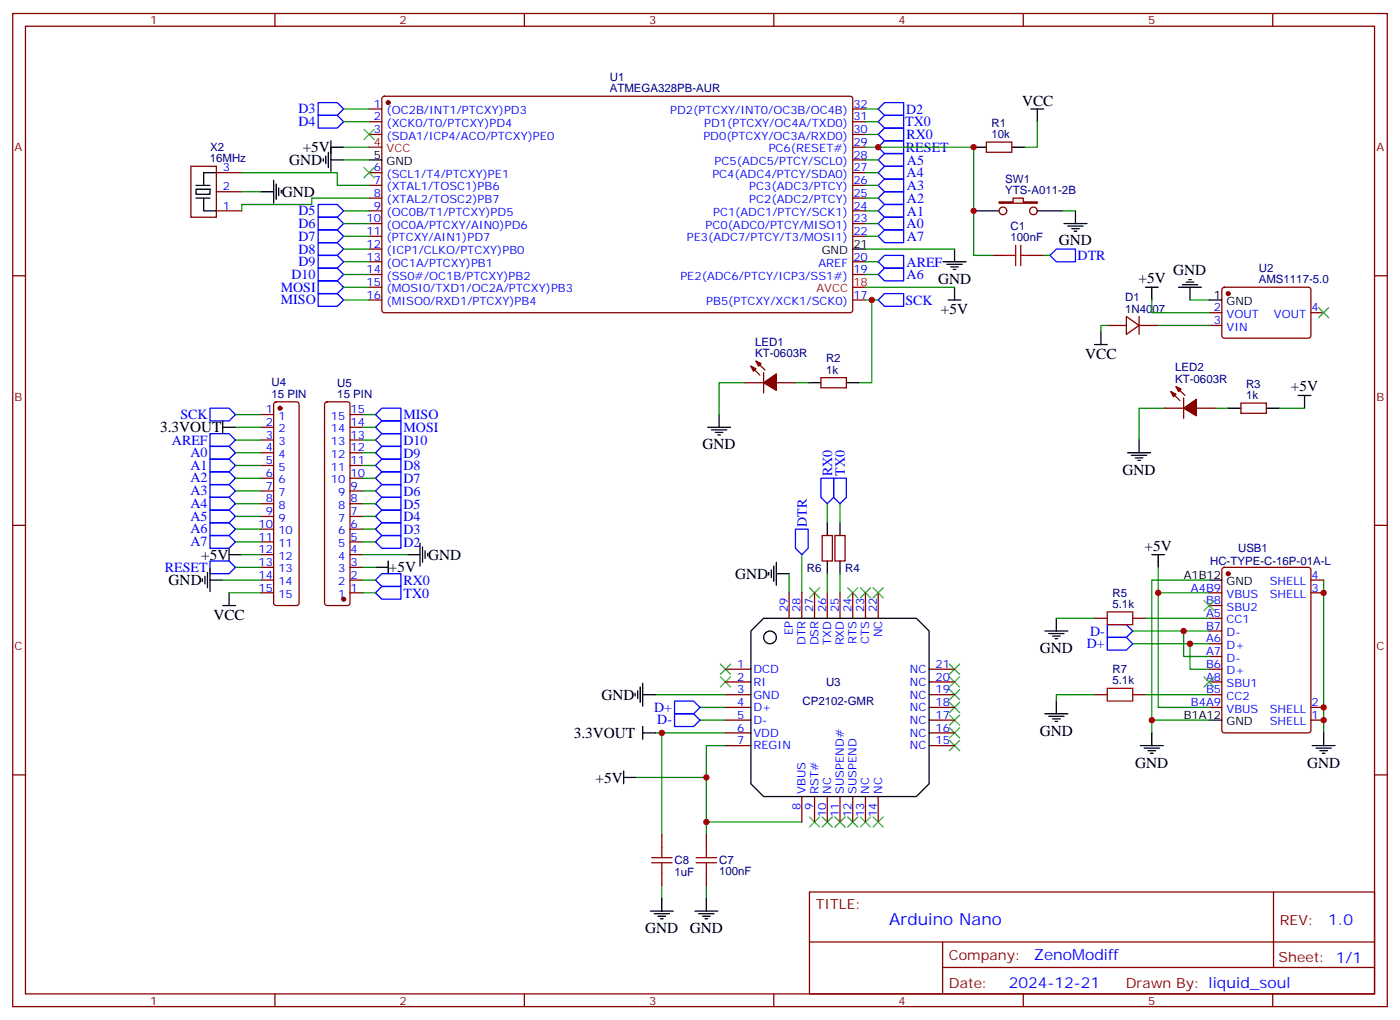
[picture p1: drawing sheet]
<svg xmlns="http://www.w3.org/2000/svg" width="388mm" height="283mm" viewBox="0 0 388 283" stroke-linecap="round" stroke-linejoin="round" font-family="sans-serif">
<g fill="none" stroke="#870000" stroke-width=".35">
<path d="M3.5 3.7h381v275.2h-381zM7.1 7.3h373.9v268.1h-373.9zM76.2 3.7v3.6M145.3 3.7v3.6M214.5 3.7v3.6M283.6 3.7v3.6M352.8 3.7v3.6M102.3 30.2h3.5M102.3 33.7h3.5M102.3 37.3h3.5M106.1 26.9l.4-.2h129.4l.5 .7-.1 58.8-.6 .4h-129.4l-.5-.7v-58.5zM236.4 30.2h3.5"/>
<path d="M236.4 33.7h3.5M236.4 37.3h3.5M273.4 39.4h7.1v2.8h-7.1zM102.3 47.8h3.5M102.3 51.4h3.5M102.3 54.9h3.5M102.3 58.4h3.5M236.4 47.8h3.5M236.4 51.4h3.5M236.4 54.9h3.5M236.4 58.4h3.5M236.4 44.3h3.5"/>
<path d="M236.4 40.8h3.5M3.5 76.4h3.6M102.3 61.9h3.5M102.3 65.5h3.5M102.3 69h3.5M102.3 72.5h3.5M102.3 76.1h3.5M102.3 79.6h3.5M236.4 61.9h3.5M236.4 65.5h3.5M236.4 72.5h3.5M236.4 76.1h3.5"/>
<path d="M381 76.4h3.5M102.3 83.1h3.5M236.4 83.1h3.5M3.5 145.6h3.6M381 145.6h3.5M3.5 214.7h3.6M381 214.7h3.5M224.4 247.2h156.6v28.2h-156.6zM353 247.2v20.9M76.2 275.4v3.5M145.3 275.4v3.5M214.5 275.4v3.5"/>
<path d="M224.4 261h156.5M261.3 268.1h119.6M261.3 261v14.1M283.6 275.4v3.5M352.8 275.4v3.5"/>
</g>
<circle cx="107.6" cy="28.4" r=".53" fill="#870000" stroke="#870000" stroke-width=".35"/>
<path d="M102.3 40.8h3.5M236.4 79.6h3.5" fill="none" stroke="#f00" stroke-width=".35"/>
<path d="M102.3 44.3h3.5M269.9 40.8h3.5M269.9 58.4h7M280.5 40.8h3.5M236.4 69h3.5" fill="none" stroke="#000" stroke-width=".35"/>
<path d="M276.9 56h3.9v-1.1h2.8v1.1h3.9v.3h-10.6z" fill="#f0f0f0" stroke="#870000" stroke-width=".35"/>
<g fill="none" stroke="#870000" stroke-width=".35">
<path d="M52.9 46.1h7.1v14.1h-7.1zM60 58.4h7M60 53.1h7M60 47.8h7M275.2 70.8h3.5M285.8 70.8h3.5M338.9 79.8l.5-.2h23.5l.5 .7-.1 13-.6 .4-23.6-.1-.4-.6v-12.7zM306.9 90.2h5.3M312.2 87.7l3.5 2.5-3.5 2.4zM315.7 90.2h5.3M315.7 87.7v4.9M335.1 86.6h3.6"/>
<path d="M335.1 90.2h3.6M363.4 86.6h3.5M72.3 114.9h3.5M72.3 118.4h3.5M76.1 111.5l.5-.2h5.6l.5 .2 .2 .5v55.1l-.2 .5-.5 .2h-5.6l-.5-.3-.3-.4v-55.1zM90.2 111.5l.5-.2h5.6l.5 .2 .2 .5v55.1l-.2 .5-.5 .2h-5.6l-.5-.3-.2-.4v-55.1zM97 114.9h3.5M97 118.4h3.5M206.4 106h5.3M208.1 101.5l2.5 2.4M209.5 100l2.5 2.5M211.7 103.2v5.7"/>
<path d="M215.2 106h5.3M227.5 104.6h7.1v2.9h-7.1zM322.8 113.1h5.3M324.6 108.5l2.4 2.5M326 107.1l2.4 2.5M328.1 110.3v5.6M331.6 113.1h5.3M344 111.7h7v2.8h-7zM72.3 121.9h3.5M72.3 125.4h3.5M72.3 129h3.5M72.3 132.5h3.5"/>
<path d="M72.3 136h3.5M72.3 139.6h3.5M97 121.9h3.5M97 125.4h3.5M97 129h3.5M97 132.5h3.5M97 136h3.5M97 139.6h3.5M72.3 143.1h3.5M72.3 146.6h3.5M72.3 150.1h3.5M72.3 153.7h3.5"/>
<path d="M72.3 157.2h3.5M97 143.1h3.5M97 146.6h3.5M97 150.1h3.5M97 153.7h3.5M97 157.2h3.5M227.9 148.4h2.8v7h-2.8zM231.4 148.4h2.8v7h-2.8zM338.9 157.4l.5-.2h23.3l.6 .4 .1 44.8-.5 .6-23.5 .1-.7-.5v-44.7zM72.3 164.3h3.5M72.3 160.7h3.5M97 164.3h3.5"/>
<path d="M97 160.7h3.5M218.7 164.3v7M222.2 164.3v7M225.8 164.3v7M229.3 164.3v7M232.8 164.3v7M236.4 164.3v7M239.9 164.3v7M243.4 164.3v7M303.4 171.3h3.5M314 171.3h3.5M335.1 164.3h3.6"/>
<path d="M335.1 167.8h3.6M335.1 171.3h3.6M335.1 174.8h3.6M335.1 178.4h3.6M363.4 164.3h3.5M363.4 160.7h3.5M201.1 185.4h7M201.1 188.9h7M201.1 192.5h7M201.1 196h7M201.1 199.5h7M257.5 185.4h7.1"/>
<path d="M257.5 188.9h7.1M257.5 192.5h7.1M257.5 196h7.1M257.5 199.5h7.1M303.4 192.5h3.5M314 192.5h3.5M335.1 181.9h3.6M335.1 185.4h3.6M335.1 188.9h3.6M335.1 192.5h3.6M335.1 196h3.6M363.4 196h3.5"/>
<path d="M363.4 199.5h3.5M201.1 203.1h7M201.1 206.6h7M257.5 203.1h7.1M257.5 206.6h7.1M183.4 231.3v3.5M195.8 231.3v3.5M222.2 220.7v7.1M225.8 220.7v7.1M229.3 220.7v7.1M232.8 220.7v7.1M236.4 220.7v7.1"/>
<path d="M239.9 220.7v7.1M243.4 220.7v7.1M183.4 241.9v3.5M195.8 241.9v3.5"/>
<circle cx="278" cy="58.4" r="1.06"/>
<circle cx="286.5" cy="58.4" r="1.06"/>
</g>
<g fill="none" stroke="#000" stroke-width=".35">
<path d="M91.7 39v8.5M285.8 30.2h3.5M287.5 30.2v3.5M54.3 52.4h3.9v1.4h-3.9zM54.3 51.4h3.9M54.3 54.9h3.9M56.4 54.9v3.5h3.6M60 47.8h-3.6v3.6M72.3 53.1h3.5M75.8 50v6.3M76.6 51v4.2M77.3 52.1v2.1"/>
<path d="M78 52.8v.7M89.6 44v.7M90.3 43.3v2.1M91 42.2v4.2M91.7 40.8h3.5M91.7 44.3h3.5M287.5 58.4h7.1M298.1 58.4v3.5M261.4 72.5h6.4M262.5 73.2h4.2M263.5 73.9h2.1M264.2 74.6h.7"/>
<path d="M264.6 69v3.5M264.6 79.6v3.5M294.9 61.9h6.4M296 62.7h4.2M297 63.4h2.2M297.7 64.1h.7M317.5 79.6h3.5M319.3 79.6v3.5M326.7 79.6h6.3M327.7 78.9h4.3M328.8 78.2h2.1M329.5 77.5h.7"/>
<path d="M329.8 79.6v3.5M262.8 83.1h3.5M303.4 95.5h3.5M305.2 91.9v3.6M335.1 83.1h3.6M61.7 118.4h3.6M61.7 116.6v3.6M196.1 118.4h6.4M197.2 119.1h4.2M198.3 119.8h2.1M199.3 114.9v3.5M224 106h3.5"/>
<path d="M234.6 106h3.5M340.4 113.1h3.6M351 113.1h3.5M359.8 109.6h3.6M361.6 109.6v3.5M199 120.5h.7M312.6 125.4h6.3M313.6 126.2h4.3M314.7 126.9h2.1M315.4 127.6h.7M315.7 121.9v3.5M56.8 159.7v2.1"/>
<path d="M57.5 158.6v4.2M58.2 157.6v6.3M63.5 153.7h3.5M63.5 151.9v3.5M104.1 157.2h3.5M107.6 155.4v3.6M112.9 153.7h3.5M116.4 150.5v6.3M117.1 151.6v4.2M117.8 152.6v2.1M118.5 153.3v.7M213.1 158.6v.7"/>
<path d="M213.8 157.9v2.1M214.5 156.8v4.3M215.2 159h3.5M215.2 155.8v6.3M229.3 144.9v3.5M229.3 155.4v3.6M232.8 144.9v3.5M232.8 155.4v3.6M319.3 153.7h3.5M321 153.7v3.5M56.1 160.4v.7M58.2 160.7h3.5"/>
<path d="M61.7 167.8h3.6M63.5 164.3v3.5M211.7 171.3h42.3l3.5 3.5v42.4l-3.5 3.5h-42.3l-3.6-3.5v-42.4zM289.6 174.8h6.4M290.7 175.5h4.2M291.7 176.2h2.2M292.5 177h.7M292.8 171.3v3.5M335.1 160.7h3.6M176 192.1v.7M176.7 191.4v2.1M177.4 190.4v4.2"/>
<path d="M178.2 192.5h3.5M178.2 189.3v6.4M289.6 197.8h6.4M290.7 198.5h4.2M291.7 199.2h2.2M292.5 199.9h.7M292.8 194.2v3.6M335.1 199.5h3.6M172.9 215.4h3.5M172.9 213.6v3.6M178.2 201.3v3.5M178.2 203.1h3.5"/>
<path d="M316.1 206.6h6.3M317.1 207.3h4.3M318.2 208h2.1M318.9 208.7h.7M319.3 203.1v3.5M363.7 206.6h6.4M364.8 207.3h4.2M365.8 208h2.1M366.5 208.7h.7M366.9 203.1v3.5M180.3 252.4h6.3M181.3 253.2h4.3"/>
<path d="M182.4 253.9h2.1M183.1 254.6h.7M183.4 248.9v3.5M192.6 252.4h6.4M193.7 253.2h4.2M194.7 253.9h2.1M195.4 254.6h.7M195.8 248.9v3.5"/>
<circle cx="213.4" cy="176.6" r="1.76"/>
</g>
<g fill="none" stroke="#a10000" stroke-width=".35">
<path d="M278.7 70.8h2.8M281.5 67.9v5.7M282.9 70.8h2.9M282.9 67.9v5.7M306.9 169.5h7.1v3.6h-7.1zM306.9 190.7h7.1v3.5h-7.1zM180.6 239h5.7M180.6 237.6h5.7M183.4 234.8v2.8M183.4 239v2.9M193 239h5.6M193 237.6h5.6"/>
<path d="M195.8 234.8v2.8M195.8 239v2.9"/>
</g>
<g fill="#870000" stroke="#870000" stroke-width=".35">
<path d="M208.1 101.5l1.4 .7-.7 .7z"/>
<path d="M209.5 100l1.5 .8-.7 .7z"/>
<path d="M211.7 106l3.5-2.4v4.6z"/>
<path d="M324.6 108.5l1.4 .7-.7 .7z"/>
<path d="M326 107.1l1.4 .7-.7 .7z"/>
<path d="M328.1 113.1l3.5-2.5v4.6z"/>
<circle cx="340.4" cy="81.4" r=".53"/>
<circle cx="340.4" cy="159" r=".53"/>
<circle cx="77.6" cy="113.1" r=".53"/>
<circle cx="95.2" cy="166" r=".53"/>
</g>
<g fill="none" stroke="#00f" stroke-width=".35">
<path d="M88.2 28.4h5.3l1.7 1.8-1.7 1.8h-5.3zM88.2 32h5.3l1.7 1.7-1.7 1.8h-5.3zM243.4 30.2l1.8-1.8h5.3v3.6h-5.3zM243.4 33.7l1.8-1.7h5.3v3.5h-5.3zM243.4 37.3l1.8-1.8h5.3v3.5h-5.3zM88.2 56.7h5.3l1.7 1.7-1.7 1.8h-5.3zM243.4 40.8l1.8-1.8h5.3v3.5h-5.3zM243.4 44.3l1.8-1.8h5.3v3.6h-5.3zM243.4 47.8l1.8-1.7h5.3v3.5h-5.3zM243.4 51.4l1.8-1.8h5.3v3.5h-5.3zM243.4 58.4l1.8-1.7h5.3v3.5h-5.3zM243.4 54.9l1.8-1.8h5.3v3.6h-5.3z"/>
<path d="M88.2 60.2h5.3l1.7 1.7-1.7 1.8h-5.3zM88.2 63.7h5.3l1.7 1.8-1.7 1.7h-5.3zM88.2 67.2h5.3l1.7 1.8-1.7 1.8h-5.3zM88.2 70.8h5.3l1.7 1.7-1.7 1.8h-5.3zM88.2 74.3h5.3l1.7 1.8-1.7 1.7h-5.3zM88.2 77.8h5.3l1.7 1.8-1.7 1.8h-5.3zM243.4 65.5l1.8-1.8h5.3v3.5h-5.3zM243.4 61.9l1.8-1.7h5.3v3.5h-5.3zM243.4 72.5l1.8-1.7h5.3v3.5h-5.3zM243.4 76.1l1.8-1.8h5.3v3.5h-5.3zM291 70.8l1.8-1.8h5.3v3.5h-5.3zM88.2 81.4h5.3l1.7 1.7-1.7 1.8h-5.3z"/>
<path d="M243.4 83.1l1.8-1.7h5.3v3.5h-5.3zM58.2 113.1h5.3l1.8 1.8-1.8 1.7h-5.3zM104.1 118.4l1.7-1.8h5.3v3.6h-5.3zM104.1 114.9l1.7-1.8h5.3v3.5h-5.3zM58.2 123.7h5.3l1.8 1.7-1.8 1.8h-5.3zM58.2 127.2h5.3l1.8 1.8-1.8 1.7h-5.3zM58.2 130.7h5.3l1.8 1.8-1.8 1.8h-5.3zM58.2 134.3h5.3l1.8 1.7-1.8 1.8h-5.3zM58.2 137.8h5.3l1.8 1.8-1.8 1.7h-5.3zM58.2 120.2h5.3l1.8 1.7-1.8 1.8h-5.3zM104.1 139.6l1.7-1.8h5.3v3.5h-5.3zM104.1 136l1.7-1.7h5.3v3.5h-5.3z"/>
<path d="M104.1 132.5l1.7-1.8h5.3v3.6h-5.3zM104.1 125.4l1.7-1.7h5.3v3.5h-5.3zM104.1 121.9l1.7-1.7h5.3v3.5h-5.3zM105.8 127.2h5.3v3.5h-5.3l-1.7-1.7zM227.5 132.5h3.6v5.3l-1.8 1.8-1.8-1.8zM231.1 132.5h3.5v5.3l-1.8 1.8-1.7-1.8zM58.2 141.3h5.3l1.8 1.8-1.8 1.8h-5.3zM58.2 144.9h5.3l1.8 1.7-1.8 1.8h-5.3zM58.2 148.4h5.3l1.8 1.7-1.8 1.8h-5.3zM58.2 155.4h5.3l1.8 1.8-1.8 1.8h-5.3zM104.1 150.1l1.7-1.7h5.3v3.5h-5.3zM104.1 146.6l1.7-1.7h5.3v3.5h-5.3z"/>
<path d="M104.1 143.1l1.7-1.8h5.3v3.6h-5.3zM220.5 146.6h3.5v5.3l-1.8 1.8-1.7-1.8zM104.1 160.7l1.7-1.7h5.3v3.5h-5.3zM105.8 162.5h5.3v3.5h-5.3l-1.7-1.7zM306.9 173.1h5.3l1.8 1.7-1.8 1.8h-5.3zM306.9 176.6h5.3l1.8 1.8-1.8 1.7h-5.3zM187 194.2h5.3l1.7 1.8-1.7 1.8h-5.3zM187 197.8h5.3l1.7 1.7-1.7 1.8h-5.3z"/>
</g>
<g fill="none" stroke="#008700" stroke-width=".35">
<path d="M95.2 30.2h7.1M95.2 33.7h7.1M239.9 30.2h3.5M239.9 33.7h3.5M239.9 37.3h3.5M287.5 33.7v7.1h-3.5M67 47.8h26.5v3.6h8.8M67 53.1h5.3M95.2 58.4h7.1M95.2 40.8h7.1M95.2 44.3h7.1M102.3 54.9h-15.9v1.8h-19.4v1.7"/>
<path d="M239.9 40.8h30v30h5.3M239.9 58.4h3.5M239.9 44.3h3.5M239.9 47.8h3.5M239.9 51.4h3.5M239.9 54.9h3.5M294.6 58.4h3.5M95.2 61.9h7.1M95.2 65.5h7.1M95.2 69h7.1M95.2 72.5h7.1M95.2 76.1h7.1"/>
<path d="M95.2 79.6h7.1M239.9 61.9h3.5M239.9 65.5h3.5M239.9 69h24.7M239.9 72.5h3.5M239.9 76.1h3.5M239.9 79.6h24.7M289.3 70.8h1.7M95.2 83.1h7.1M239.9 83.1h3.5M241.7 83.1v22.9h-3.6M306.9 90.2h-1.7v1.7"/>
<path d="M319.3 83.1v3.5h15.8M321 90.2h14.1M329.8 83.1h5.3M65.3 118.4h7M65.3 114.9h7M100.5 118.4h3.6M100.5 114.9h3.6M206.4 106h-7.1v8.9M220.5 106h3.5M322.8 113.1h-7.1v8.8M336.9 113.1h3.5M354.5 113.1h7.1"/>
<path d="M65.3 121.9h7M65.3 125.4h7M65.3 129h7M65.3 132.5h7M65.3 136h7M65.3 139.6h7M100.5 121.9h3.6M100.5 125.4h3.6M100.5 129h3.6M100.5 132.5h3.6M100.5 136h3.6M100.5 139.6h3.6"/>
<path d="M229.3 139.6v5.3M232.8 139.6v5.3M65.3 157.2h7M65.3 150.1h7M65.3 146.6h7M65.3 143.1h7M67 153.7h5.3M100.5 157.2h3.6M100.5 153.7h12.4M100.5 150.1h3.6M100.5 146.6h3.6M100.5 143.1h3.6"/>
<path d="M218.7 159v5.3M222.2 153.7v10.6M229.3 159v5.3M232.8 159v5.3M321 157.2v7.1M61.7 160.7h10.6M63.5 164.3h8.8M100.5 160.7h3.6M100.5 164.3h3.6M292.8 171.3h10.6M314 174.8h14.1M314 178.4h15.8"/>
<path d="M317.5 171.3h17.6M335.1 160.7h-15.8v38.8h15.8M335.1 164.3h-14.1v31.7h14.1M335.1 174.8h-7v7.1h7M335.1 178.4h-5.3v7h5.3M366.9 160.7v42.4M181.7 192.5h19.4M194 199.5h7.1M194 196h7.1M303.4 192.5h-10.6v1.7M317.5 192.5h17.6M319.3 199.5v3.6"/>
<path d="M176.4 215.4h19.4M181.7 203.1h19.4M183.4 203.1v28.2M201.1 206.6h-5.3v21.2h26.4M195.8 227.8v3.5M183.4 245.4v3.5M195.8 245.4v3.5"/>
</g>
<g fill="none" stroke="#3c3" stroke-width=".35">
<path d="M100.9 35.8l2.8 2.9M103.7 35.8l-2.8 2.9M100.9 46.4l2.8 2.8M103.7 46.4l-2.8 2.8M365.5 85.2l2.8 2.9M368.3 85.2l-2.8 2.9M224.4 162.8l2.8 2.9M227.2 162.8l-2.8 2.9M234.9 162.8l2.9 2.9M237.8 162.8l-2.9 2.9M238.5 162.8l2.8 2.9M241.3 162.8l-2.8 2.9"/>
<path d="M242 162.8l2.8 2.9M244.8 162.8l-2.8 2.9M333.7 166.4l2.8 2.8M336.5 166.4l-2.8 2.8M199.7 184l2.8 2.8M199.7 187.5l2.8 2.9M202.5 187.5l-2.8 2.9M202.5 184l-2.8 2.8M263.2 198.1l2.8 2.8M263.2 194.6l2.8 2.8M263.2 191.1l2.8 2.8M263.2 187.5l2.8 2.9"/>
<path d="M263.2 184l2.8 2.8M266 187.5l-2.8 2.9M266 191.1l-2.8 2.8M266 194.6l-2.8 2.8M266 198.1l-2.8 2.8M266 184l-2.8 2.8M333.7 187.5l2.8 2.9M336.5 187.5l-2.8 2.9M263.2 205.2l2.8 2.8M263.2 201.6l2.8 2.9M266 201.6l-2.8 2.9M266 205.2l-2.8 2.8"/>
<path d="M224.4 226.3l2.8 2.9M227.2 226.3l-2.8 2.9M227.9 226.3l2.8 2.9M230.7 226.3l-2.8 2.9M231.4 226.3l2.8 2.9M234.2 226.3l-2.8 2.9M234.9 226.3l2.9 2.9M237.8 226.3l-2.9 2.9M238.5 226.3l2.8 2.9M241.3 226.3l-2.8 2.9M242 226.3l2.8 2.9M244.8 226.3l-2.8 2.9"/>
</g>
<g fill="#c00">
<circle cx="243.4" cy="40.8" r=".88"/>
<circle cx="269.9" cy="40.8" r=".88"/>
<circle cx="269.9" cy="58.4" r=".88"/>
<circle cx="241.7" cy="83.1" r=".88"/>
<circle cx="366.9" cy="196" r=".88"/>
<circle cx="366.9" cy="164.3" r=".88"/>
<circle cx="366.9" cy="199.5" r=".88"/>
<circle cx="319.3" cy="199.5" r=".88"/>
<circle cx="321" cy="164.3" r=".88"/>
<circle cx="328.1" cy="174.8" r=".88"/>
<circle cx="329.8" cy="178.4" r=".88"/>
<circle cx="183.4" cy="203.1" r=".88"/>
<circle cx="195.8" cy="227.8" r=".88"/>
<circle cx="195.8" cy="215.4" r=".88"/>
</g>
<text font-size="4.6" fill="#00f" x="246.5" y="256.2">Arduino Nano</text>
<g font-size="4.2">
<text x="283.3" y="29.5">VCC</text>
<text x="80.2" y="45.7">GND</text>
<text x="83.9" y="42.2">+5V</text>
<text x="78.1" y="54.6">GND</text>
<text x="293.5" y="68">GND</text>
<text x="325.2" y="76.2">GND</text>
<text x="260" y="78.6">GND</text>
<text x="315.6" y="78.3">+5V</text>
<text x="260.8" y="87.1">+5V</text>
<text x="300.8" y="99.6">VCC</text>
<text x="357.8" y="108.5">+5V</text>
<text x="44.4" y="119.8">3.3VOUT</text>
<text x="194.7" y="124.5">GND</text>
<text x="311.1" y="131.5">GND</text>
<text x="55.7" y="155.1">+5V</text>
<text x="118.7" y="155.1">GND</text>
<text x="317.2" y="152.6">+5V</text>
<text x="107.8" y="158.6">+5V</text>
<text x="203.7" y="160.4">GND</text>
<text x="46.7" y="162.1">GND</text>
<text x="59.1" y="171.7">VCC</text>
<text x="288.2" y="180.9">GND</text>
<text x="166.7" y="193.9">GND</text>
<text x="288.2" y="203.8">GND</text>
<text x="159" y="204.5">3.3VOUT</text>
<text x="314.7" y="212.7">GND</text>
<text x="362.3" y="212.7">GND</text>
<text x="165.1" y="216.8">+5V</text>
<text x="178.9" y="258.4">GND</text>
<text x="191.2" y="258.4">GND</text>
</g>
<g font-size="4.2" fill="#00f">
<text x="368.2" y="256.4">1.0</text>
<text x="286.5" y="266">ZenoModiff</text>
<text x="279.6" y="273.8">2024-12-21</text>
</g>
<g font-size="3.9" fill="#00f">
<text x="82.8" y="31.4">D3</text>
<text x="82.8" y="35">D4</text>
<text x="250.9" y="35">TX0</text>
<text x="251.2" y="31.5">D2</text>
<text x="251.3" y="38.6">RX0</text>
<text x="251.1" y="42.1">RESET</text>
<text x="251.4" y="45.6">A5</text>
<text x="251.3" y="49.1">A4</text>
<text x="251.4" y="52.7">A3</text>
<text x="82.8" y="59.7">D5</text>
<text x="251.4" y="59.7">A1</text>
<text x="251.4" y="56.2">A2</text>
<text x="82.8" y="63.2">D6</text>
<text x="251.3" y="63.3">A0</text>
<text x="82.8" y="66.7">D7</text>
<text x="82.8" y="70.2">D8</text>
<text x="251.4" y="66.8">A7</text>
<text x="298.7" y="72">DTR</text>
<text x="80.8" y="77.3">D10</text>
<text x="82.8" y="73.8">D9</text>
<text x="251.3" y="77.4">A6</text>
<text x="251.3" y="73.8">AREF</text>
<text x="77.8" y="80.8">MOSI</text>
<text x="77.8" y="84.3">MISO</text>
<text x="251" y="84.4">SCK</text>
<text x="50" y="116.1">SCK</text>
<text x="111.8" y="119.7">MOSI</text>
<text x="111.8" y="116.2">MISO</text>
<text x="47.6" y="123.2">AREF</text>
<text x="111.8" y="123.3">D10</text>
<text x="52.8" y="126.7">A0</text>
<text x="52.8" y="130.1">A1</text>
<text x="111.8" y="130.4">D8</text>
<text x="111.8" y="126.8">D9</text>
<text x="230.7" y="131.9" transform="rotate(-90 230.7 131.9)">RX0</text>
<text x="234.2" y="131.9" transform="rotate(-90 234.2 131.9)">TX0</text>
<text x="52.8" y="133.7">A2</text>
<text x="52.8" y="137.2">A3</text>
<text x="111.8" y="137.4">D6</text>
<text x="111.8" y="133.9">D7</text>
<text x="52.8" y="140.7">A4</text>
<text x="111.8" y="140.9">D5</text>
<text x="52.8" y="144.3">A5</text>
<text x="52.8" y="147.8">A6</text>
<text x="111.8" y="148">D3</text>
<text x="111.8" y="144.5">D4</text>
<text x="223.6" y="146" transform="rotate(-90 223.6 146)">DTR</text>
<text x="52.8" y="151.3">A7</text>
<text x="111.8" y="151.4">D2</text>
<text x="45.7" y="158.5">RESET</text>
<text x="111.8" y="165.6">TX0</text>
<text x="111.8" y="162">RX0</text>
<text x="301.2" y="179.6">D+</text>
<text x="302.1" y="176.1">D-</text>
<text x="181.3" y="197.2">D+</text>
<text x="182.2" y="200.7">D-</text>
</g>
<g font-size="3.9" fill="#800">
<text x="226.1" y="251.7">TITLE:</text>
<text x="354.8" y="256.4">REV:</text>
<text x="263" y="265.9">Company:</text>
<text x="354.4" y="266.6">Sheet: 1/1</text>
<text x="263" y="273.6">Date:</text>
<text x="312.1" y="273.7">Drawn By: liquid_soul</text>
</g>
<g font-size="3.2" fill="#800">
<text x="41.6" y="6.7">1</text>
<text x="110.8" y="6.7">2</text>
<text x="179.9" y="6.7">3</text>
<text x="249.1" y="6.7">4</text>
<text x="318.2" y="6.7">5</text>
<text x="4.1" y="41.8">A</text>
<text x="381.5" y="41.8">A</text>
<text x="4.1" y="111">B</text>
<text x="381.5" y="111">B</text>
<text x="4.1" y="180.1">C</text>
<text x="381.5" y="180.1">C</text>
<text x="41.6" y="278.4">1</text>
<text x="110.8" y="278.4">2</text>
<text x="179.9" y="278.4">3</text>
<text x="249.1" y="278.4">4</text>
<text x="318.2" y="278.4">5</text>
</g>
<g font-size="3.2" fill="#000080">
<text x="169" y="22.4">U1</text>
<text x="169" y="25.6">ATMEGA328PB-AUR</text>
<text x="274.8" y="35.1">R1</text>
<text x="58.3" y="41.8">X2</text>
<text x="274.8" y="38.3">10k</text>
<text x="58.1" y="45">16MHz</text>
<text x="278.7" y="53.8">YTS-A011-2B</text>
<text x="278.7" y="50.7">SW1</text>
<text x="280.1" y="63.7">C1</text>
<text x="280.1" y="66.9">100nF</text>
<text x="348.9" y="75.3">U2</text>
<text x="311.9" y="83.5">D1</text>
<text x="348.9" y="78.5">AMS1117-5.0</text>
<text x="311.9" y="86.6">1N4007</text>
<text x="209.3" y="95.8">LED1</text>
<text x="209.3" y="99">KT-0603R</text>
<text x="229" y="100.4">R2</text>
<text x="75.2" y="107.1">U4</text>
<text x="93.5" y="107.1">U5</text>
<text x="229" y="103.6">1k</text>
<text x="325.7" y="106">KT-0603R</text>
<text x="325.7" y="102.9">LED2</text>
<text x="345.4" y="107.4">R3</text>
<text x="75.2" y="110.3">15 PIN</text>
<text x="93.5" y="110.3">15 PIN</text>
<text x="345.4" y="110.6">1k</text>
<text x="343.2" y="152.9">USB1</text>
<text x="223.7" y="158.4">R6</text>
<text x="234.3" y="158.4">R4</text>
<text x="335.4" y="156.5">HC-TYPE-C-16P-01A-L</text>
<text x="308.3" y="165.3">R5</text>
<text x="308.3" y="168.5">5.1k</text>
<text x="229" y="190.1">U3</text>
<text x="308.3" y="189.7">5.1k</text>
<text x="308.3" y="186.5">R7</text>
<text x="222.5" y="195.3">CP2102-GMR</text>
<text x="187" y="239.5">C8</text>
<text x="199.3" y="239.4">C7</text>
<text x="187" y="242.7">1uF</text>
<text x="199.3" y="242.6">100nF</text>
</g>
<g font-size="3.2" fill="#00f">
<text x="103.6" y="29.8">1</text>
<text x="236.5" y="29.8">32</text>
<text x="103.6" y="33.4">2</text>
<text x="107.1" y="31.6">(OC2B/INT1/PTCXY)PD3</text>
<text x="107.1" y="35.1">(XCK0/T0/PTCXY)PD4</text>
<text x="185.8" y="31.6">PD2(PTCXY/INT0/OC3B/OC4B)</text>
<text x="195.2" y="35.1">PD1(PTCXY/OC4A/TXD0)</text>
<text x="236.5" y="33.4">31</text>
<text x="103.6" y="36.9">3</text>
<text x="107.1" y="38.7">(SDA1/ICP4/ACO/PTCXY)PE0</text>
<text x="195" y="38.7">PD0(PTCXY/OC3A/RXD0)</text>
<text x="236.5" y="40.4">29</text>
<text x="236.5" y="36.9">30</text>
<text x="61.7" y="47.5">3</text>
<text x="103.6" y="47.5">6</text>
<text x="198.1" y="45.7">PC5(ADC5/PTCY/SCL0)</text>
<text x="213.1" y="42.2">PC6(RESET#)</text>
<text x="236.5" y="47.5">27</text>
<text x="236.5" y="44">28</text>
<text x="61.7" y="52.8">2</text>
<text x="103.6" y="51">7</text>
<text x="107.1" y="49.2">(SCL1/T4/PTCXY)PE1</text>
<text x="107.1" y="52.8">(XTAL1/TOSC1)PB6</text>
<text x="197.5" y="49.2">PC4(ADC4/PTCY/SDA0)</text>
<text x="207.7" y="52.8">PC3(ADC3/PTCY)</text>
<text x="236.5" y="51">26</text>
<text x="61.7" y="58.1">1</text>
<text x="103.6" y="54.5">8</text>
<text x="103.6" y="58.1">9</text>
<text x="107.1" y="56.3">(XTAL2/TOSC2)PB7</text>
<text x="107.1" y="59.8">(OC0B/T1/PTCXY)PD5</text>
<text x="197.7" y="59.8">PC1(ADC1/PTCY/SCK1)</text>
<text x="207.7" y="56.3">PC2(ADC2/PTCY)</text>
<text x="236.5" y="58.1">24</text>
<text x="236.5" y="54.5">25</text>
<text x="101.6" y="61.6">10</text>
<text x="101.6" y="65.1">11</text>
<text x="107.1" y="63.4">(OC0A/PTCXY/AIN0)PD6</text>
<text x="195.6" y="63.4">PC0(ADC0/PTCY/MISO1)</text>
<text x="236.5" y="65.1">22</text>
<text x="236.5" y="61.6">23</text>
<text x="101.6" y="68.7">12</text>
<text x="107.1" y="66.9">(PTCXY/AIN1)PD7</text>
<text x="107.1" y="70.4">(ICP1/CLKO/PTCXY)PB0</text>
<text x="190.4" y="66.9">PE3(ADC7/PTCY/T3/MOSI1)</text>
<text x="101.6" y="72.2">13</text>
<text x="101.6" y="75.7">14</text>
<text x="107.1" y="73.9">(OC1A/PTCXY)PB1</text>
<text x="107.1" y="77.5">(SS0#/OC1B/PTCXY)PB2</text>
<text x="188.6" y="77.5">PE2(ADC6/PTCY/ICP3/SS1#)</text>
<text x="226.9" y="73.9">AREF</text>
<text x="236.5" y="75.7">19</text>
<text x="236.5" y="72.2">20</text>
<text x="101.6" y="79.2">15</text>
<text x="101.6" y="82.8">16</text>
<text x="107.1" y="81">(MOSI0/TXD1/OC2A/PTCXY)PB3</text>
<text x="236.5" y="82.8">17</text>
<text x="107.1" y="84.5">(MISO0/RXD1/PTCXY)PB4</text>
<text x="195.8" y="84.5">PB5(PTCXY/XCK1/SCK0)</text>
<text x="336.5" y="86.3">2</text>
<text x="336.5" y="89.8">3</text>
<text x="340" y="88.1">VOUT</text>
<text x="353.1" y="88.1">VOUT</text>
<text x="363.5" y="86.3">4</text>
<text x="340" y="91.6">VIN</text>
<text x="73.7" y="114.5">1</text>
<text x="73.7" y="118">2</text>
<text x="77.2" y="116.3">1</text>
<text x="77.2" y="119.8">2</text>
<text x="91.7" y="119.8">14</text>
<text x="91.7" y="116.3">15</text>
<text x="97.2" y="118">14</text>
<text x="97.2" y="114.5">15</text>
<text x="73.7" y="121.6">3</text>
<text x="73.7" y="125.1">4</text>
<text x="77.2" y="123.3">3</text>
<text x="91.7" y="123.3">13</text>
<text x="97.2" y="125.1">12</text>
<text x="97.2" y="121.6">13</text>
<text x="73.7" y="128.6">5</text>
<text x="77.2" y="126.9">4</text>
<text x="77.2" y="130.4">5</text>
<text x="91.7" y="130.4">11</text>
<text x="91.7" y="126.9">12</text>
<text x="97.2" y="128.6">11</text>
<text x="73.7" y="132.2">6</text>
<text x="73.7" y="135.7">7</text>
<text x="77.2" y="133.9">6</text>
<text x="77.2" y="137.4">7</text>
<text x="91.7" y="133.9">10</text>
<text x="93.7" y="137.4">9</text>
<text x="97.2" y="135.7">9</text>
<text x="97.2" y="132.2">10</text>
<text x="73.7" y="139.2">8</text>
<text x="73.7" y="142.7">9</text>
<text x="77.2" y="141">8</text>
<text x="93.7" y="141">8</text>
<text x="97.2" y="142.7">7</text>
<text x="97.2" y="139.2">8</text>
<text x="71.6" y="146.3">10</text>
<text x="71.6" y="149.8">11</text>
<text x="77.2" y="144.5">9</text>
<text x="77.2" y="148">10</text>
<text x="93.7" y="148">6</text>
<text x="93.7" y="144.5">7</text>
<text x="97.2" y="149.8">5</text>
<text x="97.2" y="146.3">6</text>
<text x="71.6" y="153.3">12</text>
<text x="77.2" y="151.6">11</text>
<text x="77.2" y="155.1">12</text>
<text x="93.7" y="155.1">4</text>
<text x="93.7" y="151.6">5</text>
<text x="97.2" y="153.3">4</text>
<text x="71.6" y="156.8">13</text>
<text x="71.6" y="160.4">14</text>
<text x="77.2" y="158.6">13</text>
<text x="93.7" y="158.6">3</text>
<text x="97.2" y="160.4">2</text>
<text x="97.2" y="156.8">3</text>
<text x="363.5" y="160.4">4</text>
<text x="71.6" y="163.9">15</text>
<text x="77.2" y="162.1">14</text>
<text x="77.2" y="165.7">15</text>
<text x="93.7" y="165.7">1</text>
<text x="93.7" y="162.1">2</text>
<text x="97.2" y="163.9">1</text>
<text x="330.1" y="163.9">A4B9</text>
<text x="334.3" y="167.4">B8</text>
<text x="340" y="165.7">VBUS</text>
<text x="352" y="165.7">SHELL</text>
<text x="352" y="162.1">SHELL</text>
<text x="363.5" y="163.9">3</text>
<text x="218.4" y="169.5" transform="rotate(-90 218.4 169.5)">29</text>
<text x="221.9" y="169.5" transform="rotate(-90 221.9 169.5)">28</text>
<text x="225.4" y="169.5" transform="rotate(-90 225.4 169.5)">27</text>
<text x="229" y="169.5" transform="rotate(-90 229 169.5)">26</text>
<text x="232.5" y="169.5" transform="rotate(-90 232.5 169.5)">25</text>
<text x="236" y="169.5" transform="rotate(-90 236 169.5)">24</text>
<text x="239.5" y="169.5" transform="rotate(-90 239.5 169.5)">23</text>
<text x="243.1" y="169.5" transform="rotate(-90 243.1 169.5)">22</text>
<text x="334.3" y="171">A5</text>
<text x="340" y="169.2">SBU2</text>
<text x="340" y="172.7">CC1</text>
<text x="219.8" y="175.9" transform="rotate(-90 219.8 175.9)">EP</text>
<text x="223.3" y="178.6" transform="rotate(-90 223.3 178.6)">DTR</text>
<text x="226.8" y="178.8" transform="rotate(-90 226.8 178.8)">DSR</text>
<text x="230.4" y="178.6" transform="rotate(-90 230.4 178.6)">TXD</text>
<text x="233.9" y="178.8" transform="rotate(-90 233.9 178.8)">RXD</text>
<text x="237.4" y="178.3" transform="rotate(-90 237.4 178.3)">RTS</text>
<text x="240.9" y="178.4" transform="rotate(-90 240.9 178.4)">CTS</text>
<text x="244.5" y="176.6" transform="rotate(-90 244.5 176.6)">NC</text>
<text x="334.3" y="174.5">B7</text>
<text x="334.3" y="178">A6</text>
<text x="340" y="176.2">D-</text>
<text x="340" y="179.8">D+</text>
<text x="204.4" y="185.1">1</text>
<text x="259.3" y="185.1">21</text>
<text x="334.3" y="185.1">B6</text>
<text x="334.3" y="181.5">A7</text>
<text x="340" y="183.3">D-</text>
<text x="204.4" y="188.6">2</text>
<text x="208.8" y="186.5">DCD</text>
<text x="208.8" y="190">RI</text>
<text x="252.2" y="190">NC</text>
<text x="252.2" y="186.5">NC</text>
<text x="259.3" y="188.6">20</text>
<text x="334.3" y="188.6">A8</text>
<text x="340" y="186.8">D+</text>
<text x="340" y="190.4">SBU1</text>
<text x="204.4" y="192.1">3</text>
<text x="204.4" y="195.7">4</text>
<text x="208.8" y="193.5">GND</text>
<text x="208.8" y="197.1">D+</text>
<text x="252.2" y="197.1">NC</text>
<text x="252.2" y="193.5">NC</text>
<text x="259.3" y="195.7">18</text>
<text x="259.3" y="192.1">19</text>
<text x="330.1" y="195.7">B4A9</text>
<text x="334.3" y="192.1">B5</text>
<text x="340" y="193.9">CC2</text>
<text x="340" y="197.4">VBUS</text>
<text x="352" y="197.4">SHELL</text>
<text x="363.5" y="195.7">2</text>
<text x="204.4" y="199.2">5</text>
<text x="204.4" y="202.7">6</text>
<text x="208.8" y="200.6">D-</text>
<text x="252.2" y="200.6">NC</text>
<text x="259.3" y="202.7">16</text>
<text x="259.3" y="199.2">17</text>
<text x="352" y="200.9">SHELL</text>
<text x="363.5" y="199.2">1</text>
<text x="204.4" y="206.2">7</text>
<text x="208.8" y="204.1">VDD</text>
<text x="208.8" y="207.6">REGIN</text>
<text x="252.2" y="207.6">NC</text>
<text x="252.2" y="204.1">NC</text>
<text x="259.3" y="206.2">15</text>
<text x="223.3" y="220" transform="rotate(-90 223.3 220)">VBUS</text>
<text x="226.8" y="220" transform="rotate(-90 226.8 220)">RST#</text>
<text x="230.4" y="220" transform="rotate(-90 230.4 220)">NC</text>
<text x="233.9" y="220" transform="rotate(-90 233.9 220)">SUSPEND#</text>
<text x="237.4" y="220" transform="rotate(-90 237.4 220)">SUSPEND</text>
<text x="240.9" y="220" transform="rotate(-90 240.9 220)">NC</text>
<text x="244.5" y="220" transform="rotate(-90 244.5 220)">NC</text>
<text x="221.9" y="224.5" transform="rotate(-90 221.9 224.5)">8</text>
<text x="225.4" y="224.5" transform="rotate(-90 225.4 224.5)">9</text>
<text x="229" y="226.5" transform="rotate(-90 229 226.5)">10</text>
<text x="232.5" y="226.5" transform="rotate(-90 232.5 226.5)">11</text>
<text x="236" y="226.5" transform="rotate(-90 236 226.5)">12</text>
<text x="239.5" y="226.5" transform="rotate(-90 239.5 226.5)">13</text>
<text x="243.1" y="226.5" transform="rotate(-90 243.1 226.5)">14</text>
</g>
<g font-size="3.2" fill="#f00">
<text x="103.6" y="40.4">4</text>
<text x="107.1" y="42.2">VCC</text>
<text x="226.3" y="81">AVCC</text>
<text x="236.5" y="79.2">18</text>
</g>
<g font-size="3.2">
<text x="103.6" y="44">5</text>
<text x="107.1" y="45.7">GND</text>
<text x="227.8" y="70.4">GND</text>
<text x="236.5" y="68.7">21</text>
<text x="336.5" y="82.8">1</text>
<text x="340" y="84.5">GND</text>
<text x="328.1" y="160.4">A1B12</text>
<text x="340" y="162.1">GND</text>
<text x="328.1" y="199.2">B1A12</text>
<text x="340" y="200.9">GND</text>
</g>
</svg>
